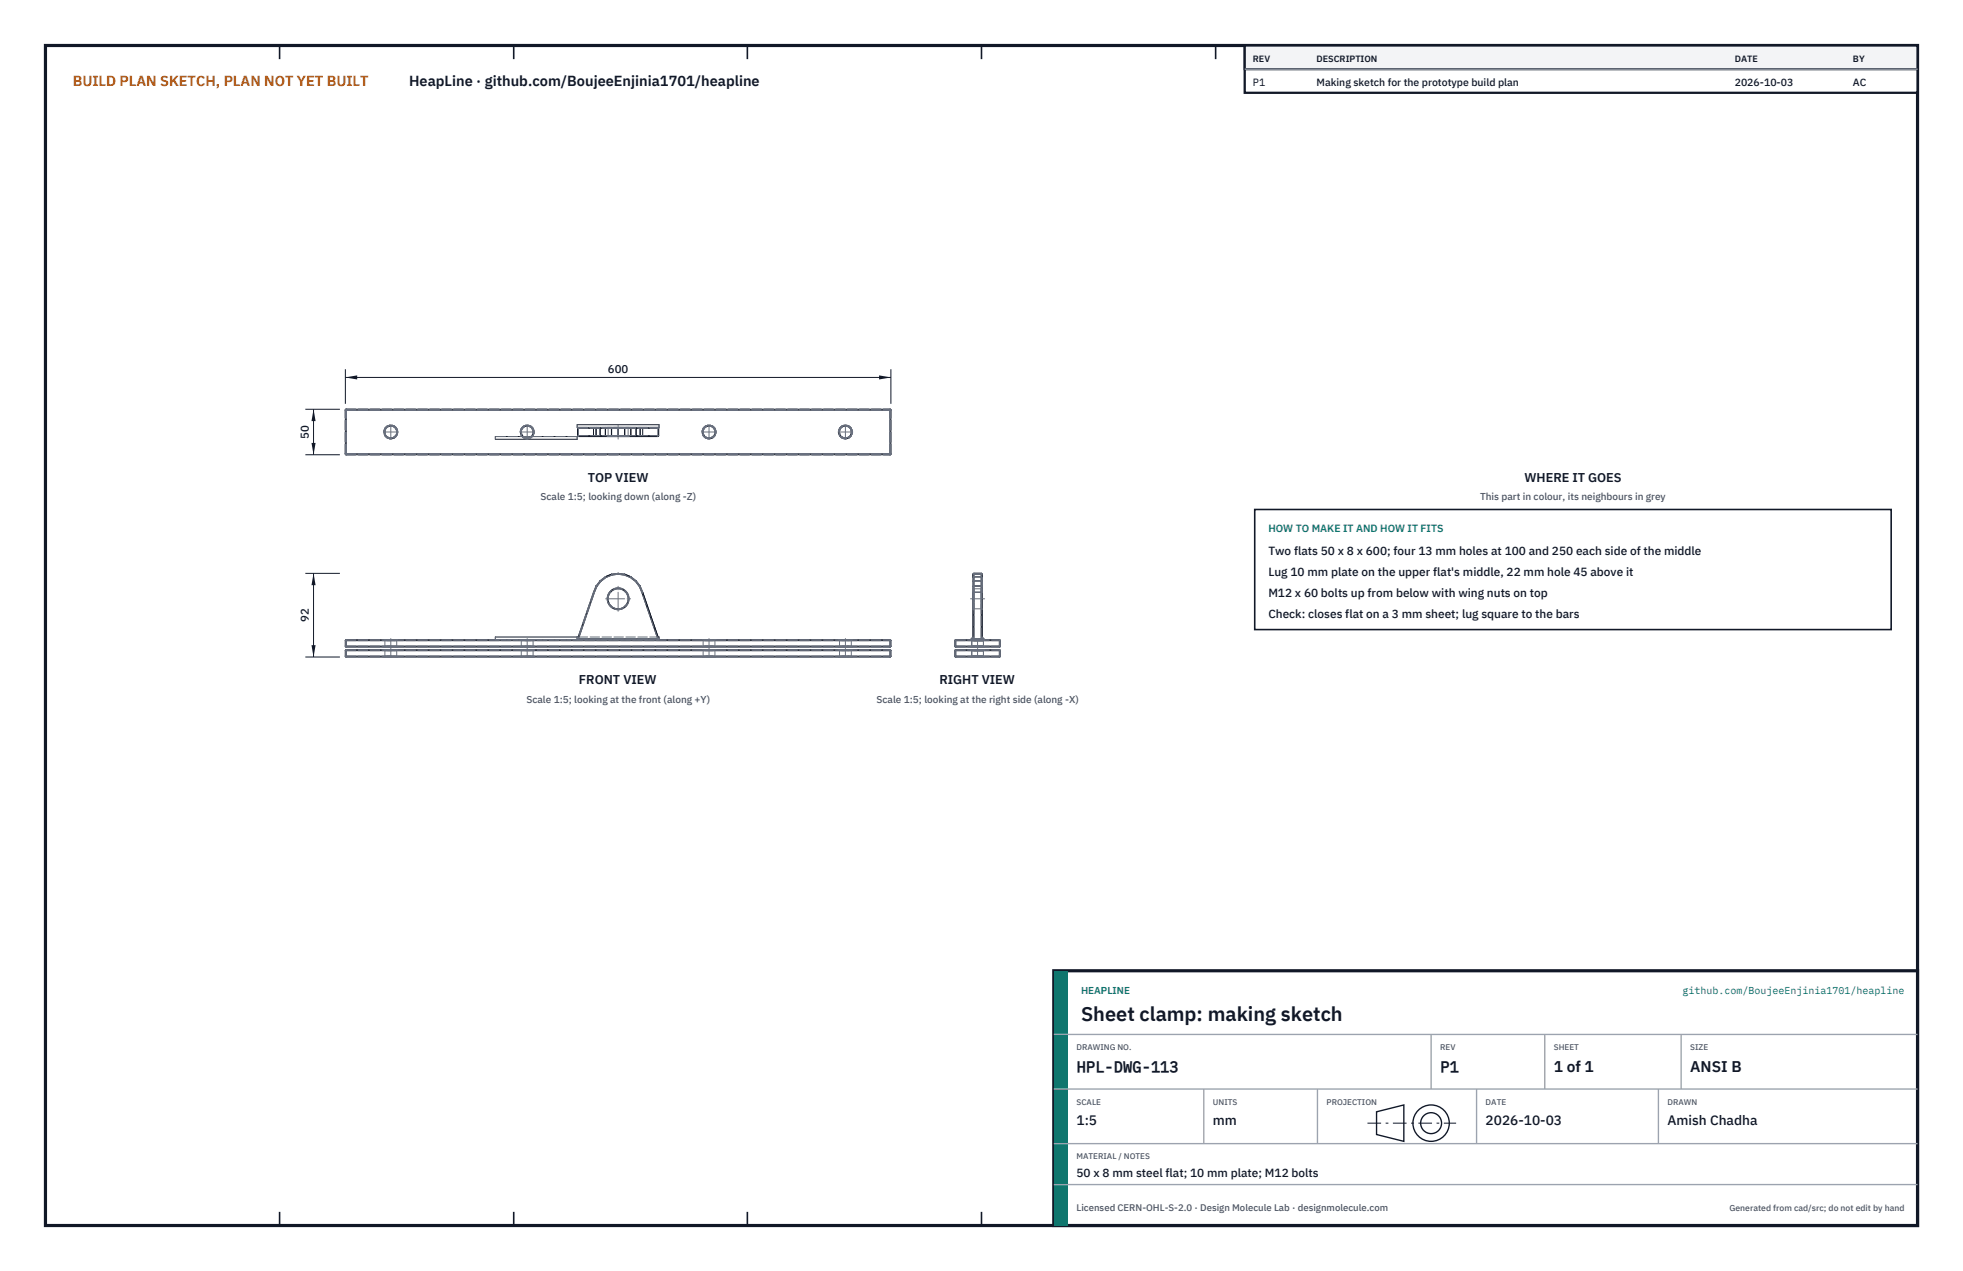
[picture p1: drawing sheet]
<svg xmlns="http://www.w3.org/2000/svg" width="432mm" height="279mm" viewBox="0 0 432 279" stroke-linecap="round" stroke-linejoin="round" font-family="sans-serif">
<path d="M10 10h411.8v259.4h-411.8z" fill="none" stroke="#111827" stroke-width=".7" stroke-linecap="butt"/>
<g fill="none" stroke="#111827" stroke-width=".35">
<path d="M61.5 10v3M113 10v3M164.4 10v3M215.9 10v3M267.4 10v3M318.9 10v3M370.3 10v3M61.5 266.4v3M113 266.4v3M164.4 266.4v3M215.9 266.4v3M267.4 266.4v3"/>
<path d="M318.9 266.4v3M370.3 266.4v3"/>
</g>
<g fill="none" stroke="#111727" stroke-width=".22">
<path d="M76 99.8l.2 .2M76 99.8h.2M76 90.2h.2M76 90.2v9.6M76.2 90l-.2 .2M76.2 99.8v.2M76.2 90v.2M76.2 90.2v9.6M76.2 100h119.6M76.2 90h119.6M76.2 99.8h119.6M76.2 90.2h119.6"/>
<path d="M109 96h18v.6h-18zM114.8 96a1.5 1.5 0 0 1 .1-2.1 1.5 1.5 0 0 1 2.1 0 1.5 1.5 0 0 1 .1 2.1M115.1 96a1.3 1.3 0 0 1-.1-1.9 1.3 1.3 0 0 1 1.9 0 1.3 1.3 0 0 1-.1 1.9M127 93.4h18v.6h-18zM127 95.8h.1M127 94.2h.1M127 94.2v1.6M127.1 95.8l.1 .2h17.5M127.1 95.8h17.8M127.1 94.2h17.8M127.2 94l-.1 .2M130.7 94l-.1 .2v1.6l.1 .2"/>
<path d="M131.1 95.8l.2 .2-.2-.2M131.1 94.2l.2-.2-.2 .2M131.1 95.8h.1M131.1 94.2h.1M131.1 94.2v1.6M132 95.8l.1 .2-.1-.2M132 94.2l.1-.2-.1 .2M132 95.8h.1M132 94.2h.1M132 94.2v1.6M133.1 95.8l.2 .2-.1-.2M133.1 94.2l.2-.2-.1 .2"/>
<path d="M133.1 95.8h.1M133.1 94.2h.1M133.1 94.2v1.6M133.2 94.2v1.6M134.5 95.8l.1 .2-.1-.2M134.5 94.2l.1-.2-.1 .2M134.5 95.8h.1M134.5 94.2h.1M134.5 94.2v1.6M136 94v2zM137.4 95.8v.2v-.2M137.4 94.2v-.2v.2"/>
<path d="M137.4 95.8h.1M137.4 94.2h.1M137.4 94.2v1.6M138.7 95.8v.2l.1-.2M138.7 94.2v-.2l.1 .2M138.7 95.8h.1M138.7 94.2h.1M138.7 94.2v1.6M138.8 94.2v1.6M139.9 95.8l-.1 .2 .1-.2M139.9 94.2l-.1-.2 .1 .2M139.9 95.8h.1"/>
<path d="M139.9 94.2h.1M139.9 94.2v1.6M140.8 95.8l-.2 .2 .2-.2M140.8 94.2l-.2-.2 .2 .2M140.8 95.8h.1M140.8 94.2h.1M140.8 94.2v1.6M141.2 94l.2 .2v1.6l-.2 .2M144.9 95.8h.1M144.9 94.2h.1M144.9 95.8l-.2 .2M144.9 94.2l-.2-.2 .2 .2"/>
<path d="M144.9 94.2v1.6M195.8 90l.2 .2M195.8 99.8v.2M195.8 90v.2M195.8 99.8h.2M195.8 90.2h.2M195.8 90.2v9.6M196 99.8l-.2 .2M196 90.2v9.6M130.6 130.2l-3.5 10.2M130.7 130.2l-3.5 10.2M131.1 128.9h.2"/>
<path d="M131.1 128.9l-.5 1.3M131.1 128.8v.1M131.1 128.8l.2 .1M131.3 128.9l-.6 1.4-.1-.1M132 127.7l.1 .1M132 127.7l-.9 1.1M132 127.7h.1M132.1 127.8l-.8 1.1M133.1 126.8l.2 .2M133.1 126.8l-1.1 .9M133.2 126.8h-.1M133.2 126.8l.1 .2"/>
<path d="M133.3 127l-1.2 .8M134.5 126.2l.1 .2M134.5 126.2l-1.3 .6M134.5 126.2h.1M134.6 126.4l-1.3 .6M135.9 126h.1M135.9 126l.1 .2M135.9 126l-1.4 .2M136 126.2l-1.4 .2M136 126.2l1.4 .2M136 126v.2M136 126l1.4 .2"/>
<path d="M137.4 126.4l1.3 .6M137.4 126.2h.1M137.4 126.2v.2M137.4 126.2l1.3 .6M138.7 127l1.1 .8M138.7 126.8h.1M138.7 126.8v.2M138.8 126.8l-.1 .2M138.8 126.8l1.1 .9M139.8 127.8l.8 1.1M139.9 127.7h.1M139.9 127.7l-.1 .1"/>
<path d="M139.9 127.7l.9 1.1M140.6 128.9l.6 1.4M140.8 128.8v.1M140.8 128.8l-.2 .1M140.8 128.9h-.2M140.8 128.9l.6 1.3M141.2 130.2l3.5 10.2M141.4 130.2h-.2M141.4 130.2l3.5 10.2M214 130.2h2M214 126.2v14.2M214.2 128.8l-.2 .1h.2"/>
<path d="M214.2 127.7l-.2 .1 .2-.1M214.2 126.8l-.2 .2 .2-.2M214.2 126.2l-.2 .2M214.2 126l-.2 .2M214.2 128.8v.1M214.2 127.7h.1M214.2 126.8h.1M214.2 126.2h.1M214.2 126h.1M214.2 126v14.4M214.2 128.9h1.6M214.2 128.8h1.6"/>
<path d="M214.2 127.7h1.6M214.2 126.8h1.6M214.2 126.2h1.6M214.2 126h1.6M215.8 128.8l.2 .1h-.2M215.8 127.7l.2 .1-.2-.1M215.8 126.8l.2 .2-.2-.2M215.8 126.2l.2 .2M215.8 126l.2 .2M215.8 128.8v.1M215.8 127.7h.1M215.8 126.8h.1"/>
<path d="M215.8 126.2h.1M215.8 126h.1M215.8 126v14.4M216 126.2v14.4M76 144.2l.2 .2M76 142l.2 .2M76 144.2h.2M76 143h.2M76 142h.2M76 140.8h.2M76 140.8v1.2M76 143v1.2"/>
<path d="M76.2 142.8l-.2 .2M76.2 140.6l-.2 .2M76.2 144.2v.2M76.2 142.8v.2M76.2 142v.2M76.2 140.6v.2M76.2 144.4h119.6M76.2 142.8h119.6M76.2 142.2h119.6M76.2 140.6h119.6M76.2 140.8v1.2M76.2 143v1.2"/>
<path d="M76.2 144.2h119.6M76.2 143h119.6M76.2 142h119.6M76.2 140.8h119.6M127 140v.6M127.1 140.4l.1 .2v-.2M127.1 140.4h.1M127.2 140h-18.2v.6M127.2 140.4h17.5M144.8 140h.2v.6M144.9 140.4l-.2 .2v-.2M144.9 140.4h-.2"/>
<path d="M195.8 142.8l.2 .2M195.8 140.6l.2 .2M195.8 144.2v.2M195.8 142.8v.2M195.8 144.2h.2M195.8 143h.2M195.8 142v.2M195.8 140.6v.2M195.8 142h.2M195.8 140.8h.2M195.8 140.8v1.2M195.8 143v1.2"/>
<path d="M196 144.2l-.2 .2M196 142l-.2 .2M196 140.8v1.2M196 143v1.2M210 144.2l.2 .2M210 142l.2 .2M210 144.2h.2M210 143h.2M210 142h.2M210 140.8h.2M210 140.8v1.2M210 143v1.2"/>
<path d="M210.2 142.8l-.2 .2M210.2 140.6l-.2 .2M210.2 144.2v.2M210.2 142.8v.2M210.2 142v.2M210.2 140.6v.2M210.2 144.4h9.6M210.2 142.8h9.6M210.2 142.2h9.6M210.2 140.6h9.6M210.2 144.2h9.6M210.2 143h9.6"/>
<path d="M210.2 142h9.6M210.2 140.8h9.6M210.2 140.8v1.2M210.2 143v1.2M214 140l-.6 .6M214.2 140.4v.2l-.2-.2M214.2 140.4h-.2M214.2 140.4h1.6M215.8 140.4h.2l-.2 .2zM216 140l.6 .6M219.8 142.8l.2 .2M219.8 140.6l.2 .2"/>
<path d="M219.8 144.2v.2M219.8 142.8v.2M219.8 144.2h.2M219.8 143h.2M219.8 142v.2M219.8 140.6v.2M219.8 142h.2M219.8 140.8h.2M219.8 140.8v1.2M219.8 143v1.2M220 144.2l-.2 .2M220 142l-.2 .2"/>
<path d="M220 140.8v1.2M220 143v1.2"/>
<circle cx="86" cy="95" r="1.51"/>
<circle cx="86" cy="95" r="1.31"/>
<circle cx="156" cy="95" r="1.51"/>
<circle cx="156" cy="95" r="1.31"/>
<circle cx="186" cy="95" r="1.51"/>
<circle cx="186" cy="95" r="1.31"/>
<circle cx="136" cy="131.6" r="2.2"/>
<circle cx="136" cy="131.6" r="2.4"/>
</g>
<g fill="none" stroke="#6a7180" stroke-width=".22" stroke-dasharray="2.1 .5">
<path d="M76 99.8v-9.6M76 99.8l.2 .2M76 90.2l.2-.2M76 90.2h.2M76.2 100h119.6M76.2 90l-.2 .2M76.2 90h119.6M76.2 99.8h-.2M76.2 99.8v-9.6M76.2 90.2h-.2M76.2 99.8v.2M76.2 99.8h119.6"/>
<path d="M76.2 90.2h119.6M76.2 90.2v-.2M76.2 90v.2M109 96v.6M114.8 96a1.5 1.5 0 0 0 2.3 0M115.1 96a1.3 1.3 0 0 0 1.7 0M127 96h-18M127 96v.6M127 94h18M127 94v-.6M127.2 94h17.5M127.2 95.8v-1.6"/>
<path d="M127.2 95.8h17.5M127.2 94.2h17.5M127.2 95.8h-.1M127.2 94.2h-.1M127.2 96v-.2M127.2 94v.2M133.6 96h4.8M133.6 94h4.8M133.8 95.8l-.2 .2M133.8 94.2l-.2-.2M133.8 94.2v1.6M133.8 95.8h4.4"/>
<path d="M133.8 94.2h4.4M138.2 94.2v1.6M138.2 95.8h-4.4M138.2 94.2h-4.4M138.4 96h-4.8M138.4 94h-4.8M138.4 96l-.2-.2M138.4 94l-.2 .2M144.7 95.8v-1.6M144.7 96v-.2M144.7 94v.2M144.7 95.8h.2"/>
<path d="M144.7 94.2h.2M145 94v-.6M195.8 100l.2-.2M195.8 99.8v-9.6M195.8 100v-.2M195.8 99.8v.2M195.8 90v.2M195.8 90.2v-.2M195.8 99.8h.2M196 99.8v-9.6M196 99.8l-.2 .2M196 90.2l-.2-.2"/>
<path d="M196 99.8h-.2M196 90.2h-.2M130.6 130.2l-3.5 10.2M130.6 130.2l.1 .1M130.7 130.2l-3.5 10.2M131.1 128.9l-.5 1.3M131.1 128.9v-.1M131.3 128.9l-.6 1.4M131.3 128.9h-.2M131.3 128.9l-.2-.1M132 127.7l-.9 1.1M132 127.7h.1"/>
<path d="M132.1 127.8l-.8 1.1M132.1 127.8l-.1-.1M133.1 126.8l-1.1 .9M133.1 126.8h.1M133.3 127l-1.2 .8M133.3 127l-.2-.2M133.3 127l-.1-.2M134.5 126.2h.1M134.6 126.4l-1.3 .6M134.6 126.4l-.1-.2M135.9 126l-1.4 .2M135.9 126h.1"/>
<path d="M136 126.2l-1.4 .2M136 126.2l-.1-.2M136 126.2v-.2M137.4 126.4l-1.4-.2M137.4 126.4v-.2M137.4 126.2l-1.4-.2M137.4 126.2h.1M138.7 127l-1.3-.6M138.7 127l.1-.2M138.7 127v-.2M138.8 126.8h-.1M139.8 127.8l-1.1-.8"/>
<path d="M139.8 127.8l.1-.1M139.9 127.7l-1.1-.9M140.6 128.9l-.8-1.1M140.6 128.9h.2M140.6 128.9l.2-.1M140.8 128.8l-.9-1.1M141.2 130.3l-.6-1.4M141.4 130.2l-.6-1.3M141.4 130.2h-.2M214 128.9v1.4M214 127.8v1.1M214 127v.8"/>
<path d="M214 131.6v-2.4M214 129.2v4.8M214 134v-2.4M214 128.9h.2M214 127.8l.2-.1M214 128.9l.2-.1M214 127l.2-.2M214 126.4l.2-.2M214 126.2l.2-.2M214.2 130.2h1.6M214.2 129.4l-.2-.2M214.2 133.8l-.2 .2"/>
<path d="M214.2 130.2v10.2M214.2 130.2l-.2 .1M214.2 128.9v1.3M214.2 128.9h1.6M214.2 127.7v1.1M214.2 126.8v.9M214.2 126.2v.6M214.2 126v.2M214.2 131.6v-2.2M214.2 129.4v4.4M214.2 133.8v-2.2M214.2 128.9v-.1"/>
<path d="M214.2 128.8h1.6M214.2 127.7h.1M214.2 127.7h1.6M214.2 126.8h.1M214.2 126.8h1.6M214.2 126.2h.1M214.2 126.2h1.6M214.2 126h1.6M215.8 129.4l.2-.2M215.8 133.8l.2 .2M215.8 129.4h-1.6M215.8 133.8h-1.6"/>
<path d="M215.8 130.2v10.2M215.8 130.2l.2 .1M215.8 128.9v1.3M215.8 127.7v1.1M215.8 126.8v.9M215.8 126.2v.6M215.8 126v.2M215.8 131.6v-2.2M215.8 129.4v4.4M215.8 133.8v-2.2M215.8 128.9v-.1M215.8 127.7h.1"/>
<path d="M215.8 126.8h.1M215.8 126.2h.1M216 128.9v1.4M216 127.8v1.1M216 127v.8M216 131.6v-2.4M216 134v-2.4M216 128.9h-.2M216 127.8l-.2-.1M216 128.9l-.2-.1M216 127l-.2-.2M216 126.4l-.2-.2"/>
<path d="M216 126.2l-.2-.2M76 144.2v-1.2M76 143l.2-.2M76 142v-1.2M76 140.8l.2-.2M76 144.2h.2M76 142h.2M76.2 144.4h119.6M76.2 144.4l-.2-.2M76.2 142.8h119.6M76.2 142.2h119.6M76.2 142.2l-.2-.2"/>
<path d="M76.2 140.6h119.6M76.2 143h-.2M76.2 144.2v-1.2M76.2 144.4v-.2M76.2 143v-.2M76.2 144.2h119.6M76.2 143h119.6M76.2 140.8h-.2M76.2 142v-1.2M76.2 142.2v-.2M76.2 140.8v-.2M76.2 142h119.6"/>
<path d="M76.2 140.8h119.6M84.5 144.4h3M84.5 142.8h3M84.5 142.2h3M84.5 140.6h3M84.7 144.2l-.2 .2M84.7 143l-.2-.2M84.7 144.2v-1.2M84.7 142l-.2 .2M84.7 140.8l-.2-.2M84.7 142v-1.2M84.7 144.2h2.6"/>
<path d="M84.7 143h2.6M84.7 142h2.6M84.7 140.8h2.6M87.3 144.2v-1.2M87.3 142v-1.2M87.3 144.2h-2.6M87.3 143h-2.6M87.3 142h-2.6M87.3 140.8h-2.6M87.5 144.4h-3M87.5 142.8h-3M87.5 144.4l-.2-.2"/>
<path d="M87.5 142.8l-.2 .2M87.5 142.2h-3M87.5 140.6h-3M87.5 142.2l-.2-.2M87.5 140.6l-.2 .2M109 140v.6M114.5 144.4h3M114.5 142.8h3M114.5 142.2h3M114.5 140.6h3M114.7 144.2l-.2 .2M114.7 143l-.2-.2"/>
<path d="M114.7 144.2v-1.2M114.7 142l-.2 .2M114.7 140.8l-.2-.2M114.7 142v-1.2M114.7 144.2h2.6M114.7 143h2.6M114.7 142h2.6M114.7 140.8h2.6M117.3 144.2v-1.2M117.3 142v-1.2M117.3 144.2h-2.6M117.3 143h-2.6"/>
<path d="M117.3 142h-2.6M117.3 140.8h-2.6M117.5 144.4h-3M117.5 142.8h-3M117.5 144.4l-.2-.2M117.5 142.8l-.2 .2M117.5 142.2h-3M117.5 140.6h-3M117.5 142.2l-.2-.2M117.5 140.6l-.2 .2M127 140.6h-18M127 140v.6"/>
<path d="M127 140.6h18M127 140.6v-.6M127.2 140h17.6M127.2 140.6h17.5M127.2 140.6l-.1-.2M127.2 140.4v.2M127.2 140.4h17.5M127.2 140.4h-.1M144.7 140.6l.2-.2M144.7 140.4v.2M144.7 140.4l-3.5-10.2M144.7 140.4h.2"/>
<path d="M145 140.6v-.6M154.5 144.4h3M154.5 142.8h3M154.5 142.2h3M154.5 140.6h3M154.7 144.2l-.2 .2M154.7 143l-.2-.2M154.7 144.2v-1.2M154.7 142l-.2 .2M154.7 140.8l-.2-.2M154.7 142v-1.2M154.7 144.2h2.6"/>
<path d="M154.7 143h2.6M154.7 142h2.6M154.7 140.8h2.6M157.3 144.2v-1.2M157.3 142v-1.2M157.3 144.2h-2.6M157.3 143h-2.6M157.3 142h-2.6M157.3 140.8h-2.6M157.5 144.4h-3M157.5 142.8h-3M157.5 144.4l-.2-.2"/>
<path d="M157.5 142.8l-.2 .2M157.5 142.2h-3M157.5 140.6h-3M157.5 142.2l-.2-.2M157.5 140.6l-.2 .2M184.5 144.4h3M184.5 142.8h3M184.5 142.2h3M184.5 140.6h3M184.7 144.2l-.2 .2M184.7 143l-.2-.2M184.7 144.2v-1.2"/>
<path d="M184.7 142l-.2 .2M184.7 140.8l-.2-.2M184.7 142v-1.2M184.7 144.2h2.6M184.7 143h2.6M184.7 142h2.6M184.7 140.8h2.6M187.3 144.2v-1.2M187.3 142v-1.2M187.3 144.2h-2.6M187.3 143h-2.6M187.3 142h-2.6"/>
<path d="M187.3 140.8h-2.6M187.5 144.4h-3M187.5 142.8h-3M187.5 144.4l-.2-.2M187.5 142.8l-.2 .2M187.5 142.2h-3M187.5 140.6h-3M187.5 142.2l-.2-.2M187.5 140.6l-.2 .2M195.8 144.2v-1.2M195.8 144.2v.2M195.8 142.8v.2"/>
<path d="M195.8 142v-1.2M195.8 142v.2M195.8 140.6v.2M196 144.2v-1.2M196 144.2l-.2 .2M196 143l-.2-.2M196 142v-1.2M196 142l-.2 .2M196 140.8l-.2-.2M196 144.2h-.2M196 143h-.2M196 142h-.2"/>
<path d="M196 140.8h-.2M210 144.2v-1.2M210 142v-1.2M210.2 144.4h9.6M210.2 142.8h9.6M210.2 144.4l-.2-.2M210.2 142.8l-.2 .2M210.2 142.2h9.6M210.2 140.6h9.6M210.2 142.2l-.2-.2M210.2 140.6l-.2 .2M210.2 144.2v-1.2"/>
<path d="M210.2 144.2h9.6M210.2 143h9.6M210.2 144.2h-.2M210.2 143h-.2M210.2 144.4v-.2M210.2 142.8v.2M210.2 142v-1.2M210.2 142h9.6M210.2 140.8h9.6M210.2 142h-.2M210.2 140.8h-.2M210.2 142.2v-.2"/>
<path d="M210.2 140.6v.2M213.4 140.6l.6-.6M213.5 144.4h1.5M213.5 142.8h1.5M213.5 142.2h1.5M213.5 140.6h1.5M213.7 144.2l-.2 .2M213.7 143l-.2-.2M213.7 144.2v-1.2M213.7 142l-.2 .2M213.7 140.8l-.2-.2M213.7 142v-1.2"/>
<path d="M213.7 144.2h1.3M213.7 143h1.3M213.7 142h1.3M213.7 140.8h1.3M214 140.4l.2 .2M214 140.6h-.6M214 140v.6M214 140.4h.2M214.2 140.6h1.6M214.2 140.6v-.2M214.2 140.4h1.6M215 144.4h1.5"/>
<path d="M215 142.8h1.5M215 142.2h1.5M215 140.6h1.5M215 144.2h1.3M215 143h1.3M215 142h1.3M215 140.8h1.3M215.8 140.6v-.2M216 140.4l-.2 .2M216 140v.4M216 140.4v-.4M216 140.6h.6"/>
<path d="M216 140v.6M216 140.4h-.2M216.3 144.2l.2 .2M216.3 143l.2-.2M216.3 144.2v-1.2M216.3 142l.2 .2M216.3 140.8l.2-.2M216.3 142v-1.2M216.3 144.2h-2.6M216.3 143h-2.6M216.3 142h-2.6M216.3 140.8h-2.6"/>
<path d="M216.5 144.4h-3M216.5 142.8h-3M216.5 142.2h-3M216.5 140.6h-3M216.6 140.6l-.6-.6M219.8 144.4l.2-.2M219.8 142.2l.2-.2M219.8 144.2v-1.2M219.8 144.4v-.2M219.8 143v-.2M219.8 144.2h.2M219.8 142v-1.2"/>
<path d="M219.8 142.2v-.2M219.8 140.8v-.2M219.8 142h.2M220 144.2v-1.2M220 143l-.2-.2M220 142v-1.2M220 140.8l-.2-.2M220 143h-.2M220 140.8h-.2"/>
<circle cx="86" cy="95" r="1.51"/>
<circle cx="86" cy="95" r="1.31"/>
<circle cx="116" cy="95" r="1.51"/>
<circle cx="116" cy="95" r="1.31"/>
<circle cx="156" cy="95" r="1.51"/>
<circle cx="156" cy="95" r="1.31"/>
<circle cx="186" cy="95" r="1.51"/>
<circle cx="186" cy="95" r="1.31"/>
<circle cx="136" cy="131.6" r="2.2"/>
<circle cx="136" cy="131.6" r="2.4"/>
</g>
<g fill="none" stroke="#6a7180" stroke-width=".22" stroke-dasharray="4.2 .5 0 .5">
<path d="M84.3 95h3.3M86 96.6v-3.3M114.3 95h3.3M116 96.6v-3.3M136 93.4v3.1M154.3 95h3.3M156 96.6v-3.3M184.3 95h3.3M186 96.6v-3.3M133.2 131.6h5.5M136 134.4v-5.5M216.6 131.6h-3.1"/>
<path d="M86 144.4v-1.8M86 142.5v-2.1M116 144.4v-1.8M116 142.5v-2.1M156 144.4v-1.8M156 142.5v-2.1M186 144.4v-1.8M186 142.5v-2.1M215 144.4v-1.8M215 142.5v-2.1"/>
</g>
<path d="M76 81.2v7.6M76 83h120M196 81.2v7.6" fill="none" stroke="#111827" stroke-width=".22"/>
<path d="M76 83l2.6-.5v.9zM193.4 82.5v.9l2.6-.4z" fill="#111827"/>
<path d="M67.2 90h7.6M67.2 100h7.6M69 90v10" fill="none" stroke="#111827" stroke-width=".22"/>
<path d="M69 90l-.5 2.6h.9zM68.5 97.4h.9l-.4 2.6z" fill="#111827"/>
<path d="M67.2 126h7.6M69 126v18.4M67.2 144.4h7.6" fill="none" stroke="#111827" stroke-width=".22"/>
<path d="M69 126l-.5 2.6h.9zM68.5 141.8h.9l-.4 2.6z" fill="#111827"/>
<path d="M276 112h140v26.4h-140z" fill="#fff" stroke="#111827" stroke-width=".35"/>
<path d="M273.8 10h148v10.4h-148z" fill="#fff" stroke="#111827" stroke-width=".5"/>
<path d="M273.8 10h148v5.2h-148z" fill="#f3f4f6" stroke="#111827" stroke-width=".5"/>
<path d="M273.8 15.2h148" fill="none" stroke="#9ca3af" stroke-width=".3"/>
<path d="M231.8 213.4h190v56h-190z" fill="#fff" stroke="#111827" stroke-width=".7" stroke-linecap="butt"/>
<path d="M231.8 213.4h3v56h-3z" fill="#0f766e"/>
<path d="M231.8 227.4h190M231.8 239.4h190M264.8 239.4v12M289.8 239.4v12M314.8 227.4v12M324.8 239.4v12M339.8 227.4v12M364.8 239.4v12M369.8 227.4v12M231.8 251.4h190M231.8 260.4h190" fill="none" stroke="#9ca3af" stroke-width=".3"/>
<g fill="none" stroke="#111827" stroke-width=".3">
<path d="M302.8 244.4l6-1.5v8l-6-1.5z"/>
<circle cx="314.8" cy="246.9" r="4"/>
<circle cx="314.8" cy="246.9" r="2.3"/>
</g>
<path d="M300.8 246.9h19.5" fill="none" stroke="#111827" stroke-width=".22" stroke-dasharray="3 1 .6 1" stroke-linecap="butt"/>
<text font-size="4.4" fill="#111827" x="237.8" y="224.4">Sheet clamp: making sketch</text>
<g font-size="3.4" fill="#111827">
<text x="236.8" y="235.6">HPL-DWG-113</text>
<text x="316.8" y="235.6">P1</text>
<text x="341.8" y="235.6">1 of 1</text>
<text x="371.8" y="235.6">ANSI B</text>
</g>
<text font-size="3.2" fill="#b45309" x="16" y="19">BUILD PLAN SKETCH, PLAN NOT YET BUILT</text>
<text font-size="3.2" fill="#111827" x="90" y="19">HeapLine · github.com/BoujeeEnjinia1701/heapline</text>
<g font-size="3" fill="#111827">
<text x="236.8" y="247.2">1:5</text>
<text x="266.8" y="247.2">mm</text>
<text x="326.8" y="247.2">2026-10-03</text>
<text x="366.8" y="247.2">Amish Chadha</text>
</g>
<g font-size="2.8" fill="#111827">
<text x="129.3" y="106">TOP VIEW</text>
<text x="335.3" y="106">WHERE IT GOES</text>
<text x="127.4" y="150.5">FRONT VIEW</text>
<text x="206.6" y="150.5">RIGHT VIEW</text>
</g>
<g font-size="2.6" fill="#111827">
<text x="279" y="122">Two flats 50 x 8 x 600; four 13 mm holes at 100 and 250 each side of the middle</text>
<text x="279" y="126.6">Lug 10 mm plate on the upper flat's middle, 22 mm hole 45 above it</text>
<text x="279" y="131.2">M12 x 60 bolts up from below with wing nuts on top</text>
<text x="279" y="135.8">Check: closes flat on a 3 mm sheet; lug square to the bars</text>
<text x="236.8" y="258.8">50 x 8 mm steel flat; 10 mm plate; M12 bolts</text>
</g>
<g font-size="2.5" fill="#111827">
<text x="133.7" y="82">600</text>
<text x="68" y="96.5" transform="rotate(-90 68 96.5)">50</text>
<text x="68" y="136.7" transform="rotate(-90 68 136.7)">92</text>
</g>
<g font-size="2.3" fill="#111827">
<text x="275.6" y="18.8">P1</text>
<text x="289.6" y="18.8">Making sketch for the prototype build plan</text>
<text x="381.6" y="18.8">2026-10-03</text>
<text x="407.6" y="18.8">AC</text>
</g>
<text font-size="2.3" fill="#0f766e" x="279" y="117">HOW TO MAKE IT AND HOW IT FITS</text>
<g font-size="2.2" fill="#4b5563">
<text x="118.9" y="110">Scale 1:5; looking down (along -Z)</text>
<text x="325.6" y="110">This part in colour, its neighbours in grey</text>
<text x="115.8" y="154.5">Scale 1:5; looking at the front (along +Y)</text>
<text x="192.8" y="154.5">Scale 1:5; looking at the right side (along -X)</text>
</g>
<g font-size="2.2" fill="#0f766e">
<text x="237.8" y="218.4">HEAPLINE</text>
<text x="370.1" y="218.4">github.com/BoujeeEnjinia1701/heapline</text>
</g>
<text font-size="2.1" fill="#4b5563" x="236.8" y="266.2">Licensed CERN-OHL-S-2.0 · Design Molecule Lab · designmolecule.com</text>
<g font-size="2" fill="#111827">
<text x="275.6" y="13.6">REV</text>
<text x="289.6" y="13.6">DESCRIPTION</text>
<text x="381.6" y="13.6">DATE</text>
<text x="407.6" y="13.6">BY</text>
</g>
<text font-size="1.9" fill="#4b5563" x="380.4" y="266.2">Generated from cad/src; do not edit by hand</text>
<g font-size="1.8" fill="#4b5563">
<text x="236.8" y="230.8">DRAWING NO.</text>
<text x="316.8" y="230.8">REV</text>
<text x="341.8" y="230.8">SHEET</text>
<text x="371.8" y="230.8">SIZE</text>
<text x="236.8" y="242.8">SCALE</text>
<text x="266.8" y="242.8">UNITS</text>
<text x="291.8" y="242.8">PROJECTION</text>
<text x="326.8" y="242.8">DATE</text>
<text x="366.8" y="242.8">DRAWN</text>
<text x="236.8" y="254.8">MATERIAL / NOTES</text>
</g>
</svg>
